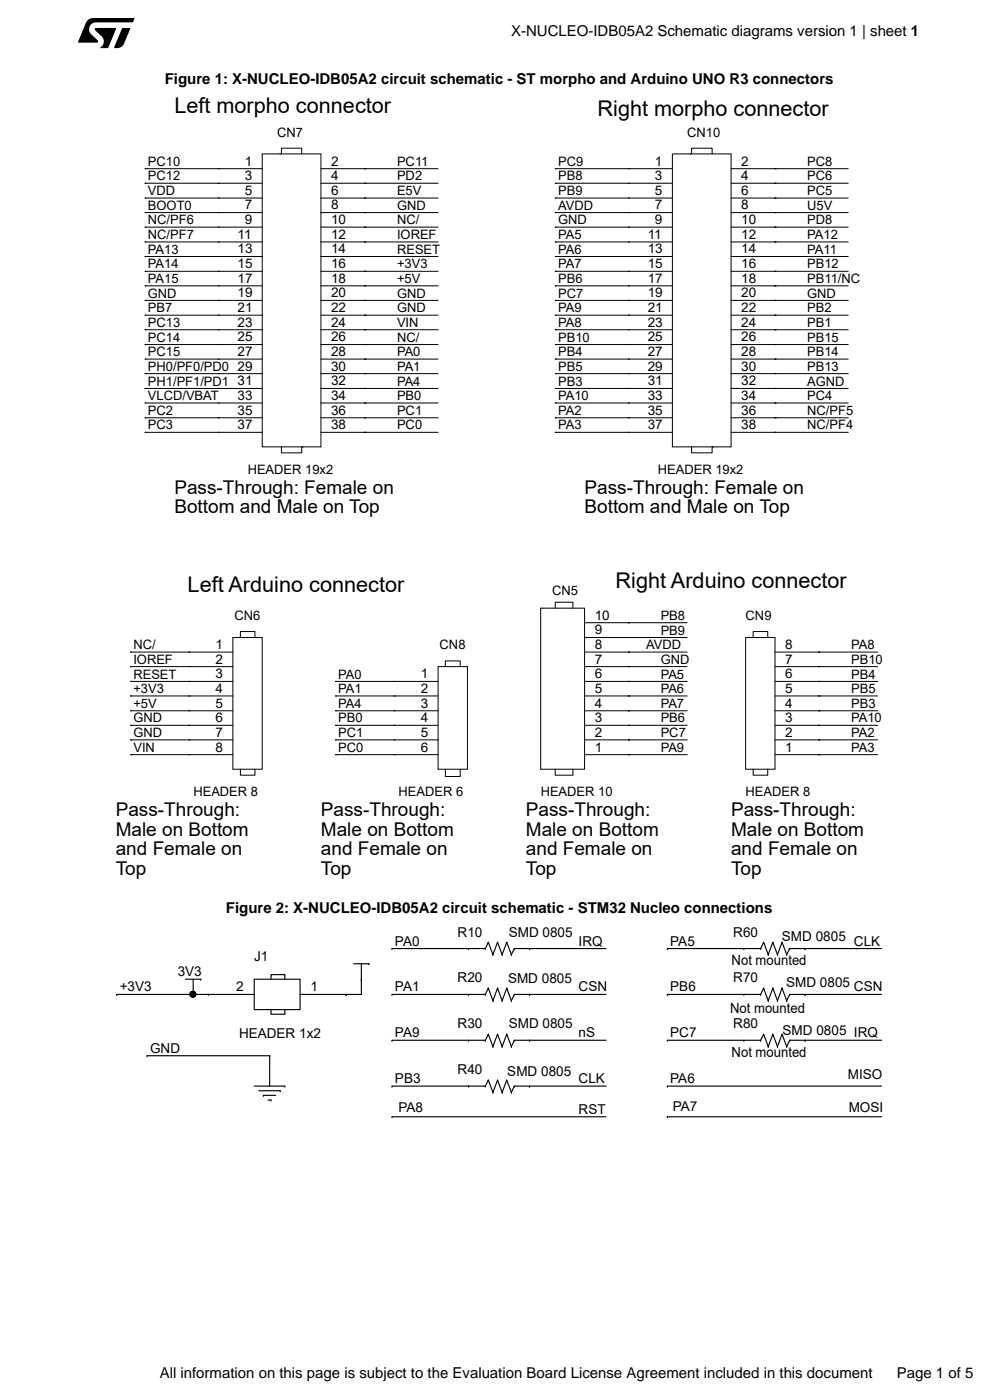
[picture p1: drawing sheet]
<svg xmlns="http://www.w3.org/2000/svg" width="210mm" height="297mm" viewBox="0 0 210 297" stroke-linecap="round" stroke-linejoin="round" font-family="sans-serif">
<path d="M20.2 6h4.5l-1.8 4.2h-1.8a1.56 1.56 0 0 0 .5-2.5l-1.4-1.3zM25.9 6h1.8l-1.4 3.2a1.61 1.61 0 0 1-1.5 1l-.6-.1zM18.7 4.2l1-.4 8.8 .1-.4 .8h-7.7a1.46 1.46 0 0 0-1.4 .9 1.46 1.46 0 0 0 .3 1.6l1.4 1.4 .1 .4h-4.2l1.6-4.2z" fill="#000"/>
<g fill="none" stroke="#000" stroke-width=".21">
<path d="M30.8 35.8h.1M30.8 38.9h.1M30.8 35.8h24.8M30.8 38.9h24.8M46.3 35.8h.1M46.3 38.9h.1M55.6 32.6h12.5v62.2h-12.5zM59.4 32.6h.3v-1.2h4.3v1.2M68.1 35.8h24.8M68.1 38.9h24.8M77.4 35.8h.1M77.4 38.9h.1"/>
<path d="M117.8 35.8h24.8M117.8 38.9h24.8M117.8 35.8h.1M117.8 38.9h.1M133.3 35.8h.1M133.3 38.9h.1M142.6 32.6h12.5v62.2h-12.5zM146.4 32.6h.3v-1.2h4.4v1.2M155.1 35.8h24.8M155.1 38.9h24.8M164.4 35.8h.1M164.4 38.9h.1"/>
<path d="M30.8 42h.1M30.8 45.1h.1M30.8 48.2h.1M30.8 51.3h.1M30.8 54.4h.1M30.8 57.6h.1M30.8 42h24.8M30.8 45.1h24.8M30.8 48.2h24.8M30.8 51.3h24.8M30.8 54.4h24.8M30.8 57.6h24.8"/>
<path d="M46.3 42h.1M46.3 45.1h.1M46.3 48.2h.1M46.3 51.3h.1M46.3 54.4h.1M46.3 57.6h.1M68.1 42h24.8M68.1 45.1h24.8M68.1 48.2h24.8M68.1 51.3h24.8M68.1 54.4h24.8M68.1 57.6h24.8"/>
<path d="M77.4 42h.1M77.4 45.1h.1M77.4 48.2h.1M77.4 51.3h.1M77.4 54.4h.1M77.4 57.6h.1M117.8 42h24.8M117.8 45.1h24.8M117.8 48.2h24.8M117.8 51.3h24.8M117.8 54.4h24.8M117.8 57.6h24.8"/>
<path d="M117.8 42h.1M117.8 45.1h.1M117.8 48.2h.1M117.8 51.3h.1M117.8 54.4h.1M117.8 57.6h.1M133.3 42h.1M133.3 45.1h.1M133.3 48.2h.1M133.3 51.3h.1M133.3 54.4h.1M133.3 57.6h.1"/>
<path d="M155.1 42h24.8M155.1 45.1h24.8M155.1 48.2h24.8M155.1 51.3h24.8M155.1 54.4h24.8M155.1 57.6h24.8M164.4 42h.1M164.4 45.1h.1M164.4 48.2h.1M164.4 51.3h.1M164.4 54.4h.1M164.4 57.6h.1"/>
<path d="M30.8 60.6h.1M30.8 63.7h.1M30.8 66.9h.1M30.8 70h.1M30.8 73.1h.1M30.8 76.2h.1M30.8 79.3h.1M30.8 60.6h24.8M30.8 63.7h24.8M30.8 66.9h24.8M30.8 70h24.8M30.8 73.1h24.8"/>
<path d="M30.8 76.2h24.8M30.8 79.3h24.8M46.3 60.6h.1M46.3 63.7h.1M46.3 66.9h.1M46.3 70h.1M46.3 73.1h.1M46.3 76.2h.1M46.3 79.3h.1M68.1 60.6h24.8M68.1 63.7h24.8M68.1 66.9h24.8"/>
<path d="M68.1 70h24.8M68.1 73.1h24.8M68.1 76.2h24.8M68.1 79.3h24.8M77.4 60.6h.1M77.4 63.7h.1M77.4 66.9h.1M77.4 70h.1M77.4 73.1h.1M77.4 76.2h.1M77.4 79.3h.1M117.8 60.6h24.8"/>
<path d="M117.8 63.7h24.8M117.8 66.9h24.8M117.8 70h24.8M117.8 73.1h24.8M117.8 76.2h24.8M117.8 79.3h24.8M117.8 60.6h.1M117.8 63.7h.1M117.8 66.9h.1M117.8 70h.1M117.8 73.1h.1M117.8 76.2h.1"/>
<path d="M117.8 79.3h.1M133.3 60.6h.1M133.3 63.7h.1M133.3 66.9h.1M133.3 70h.1M133.3 73.1h.1M133.3 76.2h.1M133.3 79.3h.1M155.1 60.6h24.8M155.1 63.7h24.8M155.1 66.9h24.8M155.1 70h24.8"/>
<path d="M155.1 73.1h24.8M155.1 76.2h24.8M155.1 79.3h24.8M164.4 60.6h.1M164.4 63.7h.1M164.4 66.9h.1M164.4 70h.1M164.4 73.1h.1M164.4 76.2h.1M164.4 79.3h.1M30.8 82.4h.1M30.8 85.5h.1"/>
<path d="M30.8 88.6h.1M30.8 91.7h.1M30.8 82.4h24.8M30.8 85.5h24.8M30.8 88.6h24.8M30.8 91.7h24.8M46.3 82.4h.1M46.3 85.5h.1M46.3 88.6h.1M46.3 91.7h.1M59.7 94.8v1.3h4.3v-1.3h.3M68.1 82.4h24.8"/>
<path d="M68.1 85.5h24.8M68.1 88.6h24.8M68.1 91.7h24.8M77.4 82.4h.1M77.4 85.5h.1M77.4 88.6h.1M77.4 91.7h.1M117.8 82.4h24.8M117.8 85.5h24.8M117.8 88.6h24.8M117.8 91.7h24.8M117.8 82.4h.1"/>
<path d="M117.8 85.5h.1M117.8 88.6h.1M117.8 91.7h.1M133.3 82.4h.1M133.3 85.5h.1M133.3 88.6h.1M133.3 91.7h.1M146.7 94.8v1.3h4.4v-1.3h.2M155.1 82.4h24.8M155.1 85.5h24.8M155.1 88.6h24.8M155.1 91.7h24.8"/>
<path d="M164.4 82.4h.1M164.4 85.5h.1M164.4 88.6h.1M164.4 91.7h.1M27.7 138.3h.1M27.7 138.3h21.7M40.1 138.3h.1M49.4 135.2h6.2v28h-6.2zM51 135.2v-1.2h3.1v1.2M114.7 129h9.3v34.2h-9.3zM117.8 129v-1.2h3.7v1.2M124 138.3h21.8"/>
<path d="M124 135.2h21.8M124 132.1h21.8M133.3 138.3h.1M133.3 135.2h.1M133.3 132.1h.1M158.2 135.2h6.2v28h-6.2zM159.8 135.2v-1.2h3.1v1.2M164.4 138.3h21.8M173.7 138.3h.1M27.7 141.4h.1M27.7 144.6h.1M27.7 147.6h.1"/>
<path d="M27.7 150.8h.1M27.7 153.9h.1M27.7 157h.1M27.7 157h21.7M27.7 153.9h21.7M27.7 150.8h21.7M27.7 147.6h21.7M27.7 144.6h21.7M27.7 141.4h21.7M40.1 141.4h.1M40.1 144.6h.1M40.1 147.6h.1"/>
<path d="M40.1 150.8h.1M40.1 153.9h.1M40.1 157h.1M71.2 157h21.7M71.2 153.9h21.7M71.2 150.8h21.7M71.2 147.6h21.7M71.2 144.6h21.7M71.2 144.6h.1M71.2 147.6h.1M71.2 150.8h.1M71.2 153.9h.1"/>
<path d="M71.2 157h.1M83.6 144.6h.1M83.6 147.6h.1M83.6 150.8h.1M83.6 153.9h.1M83.6 157h.1M92.9 141.4h6.3v21.8h-6.3zM94.5 141.4v-1.2h3.1v1.2M124 157h21.8M124 153.9h21.8M124 150.8h21.8M124 147.6h21.8"/>
<path d="M124 144.6h21.8M124 141.4h21.8M133.3 157h.1M133.3 153.9h.1M133.3 150.8h.1M133.3 147.6h.1M133.3 144.6h.1M133.3 141.4h.1M164.4 157h21.8M164.4 153.9h21.8M164.4 150.8h21.8M164.4 147.6h21.8"/>
<path d="M164.4 144.6h21.8M164.4 141.4h21.8M173.7 157h.1M173.7 153.9h.1M173.7 150.8h.1M173.7 147.6h.1M173.7 144.6h.1M173.7 141.4h.1M27.7 160.1h.1M27.7 160.1h21.7M40.1 160.1h.1M51 163.2v1.3h3.1v-1.3"/>
<path d="M71.2 160.1h21.7M71.2 160.1h.1M83.6 160.1h.1M94.5 163.2v1.5h3.1v-1.5M117.8 163.2v1.3h3.7v-1.3M124 160.1h21.8M133.3 160.1h.1M159.8 163.2v1.3h3.1v-1.3M164.4 160.1h21.8M173.7 160.1h.1"/>
</g>
<g fill="none" stroke="#000" stroke-width=".24">
<path d="M103.6 199.9h.1M103.6 199.9l-.7 1.3M103.6 199.9l1 2.6M105.5 199.9l-.9 2.6M105.5 199.9h.1M105.5 199.9l1 2.6M107.5 199.9h.1M107.5 199.9l-1 2.6M107.5 199.9l1 2.6M162 199.9h.1M162 199.9l-.7 1.3M162 199.9l1 2.6"/>
<path d="M163.9 199.9h.1M163.9 199.9l-.9 2.6M163.9 199.9l1 2.6M165.9 199.9h.1M165.9 199.9l-1 2.6M165.9 199.9l1 2.6M24.8 211h.1M24.8 211h29.1M39.3 207.7h3.3M41 211h.1M41 207.7v3.3M42.6 207.7h.1"/>
<path d="M44.2 211h.1M53.9 207.7h9.7v6.5h-9.7zM57.5 207.7v-.9h2.9v.9M57.5 214.2v1h2.9v-1M73.4 211h.1M75 204.5h3.3M76.7 207.7h.1M76.7 204.5v6.5h-13.1M78.3 204.5h.1M83.2 201.2h.1M83.2 211h.1M83.2 211h19.7"/>
<path d="M83.2 201.2h19.7M99.4 211h.1M99.4 201.2h.1M102.9 211h.1M102.9 201.2h.1M103.6 209.6h.1M103.6 219.4h.1M103.6 209.6l-.7 1.4M103.6 209.6l1 2.7M103.6 219.4l-.7 1.3M103.6 219.4l1 2.6M104.6 212.3h.1"/>
<path d="M104.6 202.5h.1M105.5 209.6l-.9 2.7M105.5 219.4l-.9 2.6M105.5 209.6h.1M105.5 219.4h.1M105.5 209.6l1 2.7M105.5 219.4l1 2.6M106.5 212.3h.1M106.5 202.5h.1M107.5 209.6h.1M107.5 219.4h.1M107.5 209.6l-1 2.7"/>
<path d="M107.5 209.6l1 2.7M107.5 219.4l-1 2.6M107.5 219.4l1 2.6M108.5 212.3h.1M108.5 202.5h.1M109.1 211h.1M109.1 201.2h.1M109.1 211h19.5M109.1 201.2h19.5M109.1 211l-.6 1.3M109.1 201.2l-.6 1.3M112.3 211h.1"/>
<path d="M112.3 201.2h.1M141.6 201.2h.1M141.6 211h.1M141.6 211h19.7M141.6 201.2h19.7M157.8 211h.1M157.8 201.2h.1M161.3 211h.1M161.3 201.2h.1M162 209.6h.1M162 219.4h.1M162 209.6l-.7 1.4"/>
<path d="M162 209.6l1 2.7M162 219.4l-.7 1.3M162 219.4l1 2.6M163 212.3h.1M163 202.5h.1M163.9 209.6h.1M163.9 219.4h.1M163.9 209.6l-.9 2.7M163.9 209.6l1 2.7M163.9 219.4l-.9 2.6M163.9 219.4l1 2.6M164.9 212.3h.1"/>
<path d="M164.9 202.5h.1M165.9 209.6h.1M165.9 219.4h.1M165.9 209.6l-1 2.7M165.9 209.6l1 2.7M165.9 219.4l-1 2.6M165.9 219.4l1 2.6M166.9 212.3h.1M166.9 202.5h.1M167.5 211h.1M167.5 201.2h.1M167.5 211h19.5"/>
<path d="M167.5 211l-.6 1.3M167.5 201.2h19.5M167.5 201.2l-.6 1.3M170.8 211h.1M170.8 201.2h.1M31.2 224h26M31.2 224h.1M53.9 230.4h6.5M54.9 231.4h4.5M55.9 232.4h.1M55.9 232.4h2.6M56.9 233.4h.6"/>
<path d="M57.2 224h.1M57.2 224v6.4M57.5 233.4h.1M59.4 231.4h.1M60.4 230.4h.1M83.2 236.9h.1M83.2 220.7h.1M83.2 230.4h.1M83.2 230.4h19.7M83.2 220.7h19.7M83.2 236.9h45.4M99.4 220.7h.1"/>
<path d="M99.4 230.4h.1M102.9 220.7h.1M102.9 230.4h.1M103.6 229.1h.1M103.6 229.1l-.7 1.3M103.6 229.1l1 2.6M104.6 222h.1M104.6 231.7h.1M105.5 229.1l-.9 2.6M105.5 229.1h.1M105.5 229.1l1 2.6M106.5 222h.1"/>
<path d="M106.5 231.7h.1M107.5 229.1h.1M107.5 229.1l-1 2.6M107.5 229.1l1 2.6M108.5 222h.1M108.5 231.7h.1M109.1 220.7h.1M109.1 230.4h.1M109.1 230.4h19.5M109.1 220.7h19.5M109.1 220.7l-.6 1.3M109.1 230.4l-.6 1.3"/>
<path d="M112.3 220.7h.1M112.3 230.4h.1M141.6 236.9h.1M141.6 230.4h.1M141.6 220.7h.1M141.6 230.4h45.4M141.6 220.7h19.7M141.6 236.9h45.4M157.8 220.7h.1M161.3 220.7h.1M163 222h.1M164.9 222h.1"/>
<path d="M166.9 222h.1M167.5 220.7h.1M167.5 220.7h19.5M167.5 220.7l-.6 1.3M170.8 220.7h.1"/>
<circle cx="40.9" cy="210.9" r=".63"/>
</g>
<circle cx="40.9" cy="210.9" r=".63" fill="#000"/>
<g font-size="4.6">
<text x="37" y="24">Left morpho connector</text>
<text x="126.8" y="24.7">Right morpho connector</text>
<text x="39.8" y="125.5">Left Arduino connector</text>
<text x="130.6" y="124.7">Right Arduino connector</text>
</g>
<g font-size="4">
<text x="37" y="104.8">Pass-Through: Female on</text>
<text x="124" y="104.8">Pass-Through: Female on</text>
<text x="37" y="108.9">Bottom and Male on Top</text>
<text x="124" y="108.9">Bottom and Male on Top</text>
<text x="24.5" y="173.2">Pass-Through:</text>
<text x="68.1" y="173.2">Pass-Through:</text>
<text x="111.6" y="173.2">Pass-Through:</text>
<text x="155.1" y="173.2">Pass-Through:</text>
<text x="24.5" y="177.3">Male on Bottom</text>
<text x="68.1" y="177.3">Male on Bottom</text>
<text x="111.6" y="177.3">Male on Bottom</text>
<text x="155.1" y="177.3">Male on Bottom</text>
<text x="24.5" y="181.4">and Female on</text>
<text x="24.5" y="185.6">Top</text>
<text x="68.1" y="181.4">and Female on</text>
<text x="68.1" y="185.6">Top</text>
<text x="111.6" y="181.4">and Female on</text>
<text x="111.6" y="185.6">Top</text>
<text x="155.1" y="181.4">and Female on</text>
<text x="155.1" y="185.6">Top</text>
</g>
<g font-size="3.2">
<text x="108.4" y="7.7">X-NUCLEO-IDB05A2 Schematic diagrams version 1 | sheet 1</text>
<text x="35" y="17.7">Figure 1: X-NUCLEO-IDB05A2 circuit schematic - ST morpho and Arduino UNO R3 connectors</text>
<text x="47.9" y="193.7">Figure 2: X-NUCLEO-IDB05A2 circuit schematic - STM32 Nucleo connections</text>
<text x="33.9" y="292.4">All information on this page is subject to the Evaluation Board License Agreement included in this document</text>
<text x="190.2" y="292.4">Page 1 of 5</text>
</g>
<g font-size="3">
<text x="155.2" y="204.6">Not mounted</text>
<text x="154.9" y="214.9">Not mounted</text>
<text x="155.2" y="224.2">Not mounted</text>
</g>
<g font-size="2.9">
<text x="53.9" y="203.9">J1</text>
<text x="83.8" y="200.6">PA0</text>
<text x="97.1" y="198.7">R10</text>
<text x="107.9" y="198.8">SMD 0805</text>
<text x="122.7" y="200.6">IRQ</text>
<text x="142.2" y="200.6">PA5</text>
<text x="155.5" y="198.7">R60</text>
<text x="165.9" y="199.6">SMD 0805</text>
<text x="181.1" y="200.6">CLK</text>
<text x="37.7" y="207.1">3V3</text>
<text x="97.1" y="208.4">R20</text>
<text x="107.8" y="208.4">SMD 0805</text>
<text x="155.5" y="208.4">R70</text>
<text x="166.8" y="209.5">SMD 0805</text>
<text x="25.4" y="210.3">+3V3</text>
<text x="83.8" y="210.3">PA1</text>
<text x="122.7" y="210.3">CSN</text>
<text x="142.2" y="210.3">PB6</text>
<text x="181.1" y="210.3">CSN</text>
<text x="50.7" y="220.1">HEADER 1x2</text>
<text x="83.8" y="220.1">PA9</text>
<text x="97.1" y="218.2">R30</text>
<text x="107.9" y="218.2">SMD 0805</text>
<text x="122.7" y="220.1">nS</text>
<text x="142.2" y="220.1">PC7</text>
<text x="155.5" y="218.2">R80</text>
<text x="166" y="219.7">SMD 0805 IRQ</text>
<text x="31.8" y="223.3">GND</text>
<text x="97.1" y="227.9">R40</text>
<text x="83.8" y="229.8">PB3</text>
<text x="107.6" y="228.3">SMD 0805</text>
<text x="122.7" y="229.8">CLK</text>
<text x="142.2" y="229.8">PA6</text>
<text x="179.8" y="228.9">MISO</text>
<text x="84.5" y="235.9">PA8</text>
<text x="122.7" y="236.3">RST</text>
<text x="142.7" y="235.6">PA7</text>
<text x="180" y="235.8">MOSI</text>
</g>
<g font-size="2.8">
<text x="58.8" y="29">CN7</text>
<text x="145.8" y="29">CN10</text>
<text x="31.4" y="35.2">PC10</text>
<text x="51.9" y="35.1">1</text>
<text x="70.2" y="35.1">2</text>
<text x="84.2" y="35.2">PC11</text>
<text x="118.4" y="35.2">PC9</text>
<text x="138.9" y="35.1">1</text>
<text x="157.2" y="35.1">2</text>
<text x="171.2" y="35.2">PC8</text>
<text x="31.4" y="38.3">PC12</text>
<text x="31.4" y="41.4">VDD</text>
<text x="51.9" y="38.2">3</text>
<text x="51.9" y="41.4">5</text>
<text x="70.2" y="41.4">6</text>
<text x="70.2" y="38.2">4</text>
<text x="84.2" y="41.4">E5V</text>
<text x="84.2" y="38.3">PD2</text>
<text x="118.4" y="38.3">PB8</text>
<text x="118.4" y="41.4">PB9</text>
<text x="138.9" y="41.4">5</text>
<text x="138.9" y="38.2">3</text>
<text x="157.2" y="41.4">6</text>
<text x="157.2" y="38.2">4</text>
<text x="171.2" y="38.3">PC6</text>
<text x="171.2" y="41.4">PC5</text>
<text x="31.4" y="47.6">NC/PF6</text>
<text x="31.4" y="44.5">BOOT0</text>
<text x="51.9" y="44.4">7</text>
<text x="51.9" y="47.5">9</text>
<text x="70.2" y="44.4">8</text>
<text x="70.2" y="47.5">10</text>
<text x="84.2" y="47.6">NC/</text>
<text x="84.2" y="44.5">GND</text>
<text x="118.4" y="47.6">GND</text>
<text x="118.4" y="44.5">AVDD</text>
<text x="138.9" y="44.4">7</text>
<text x="138.9" y="47.5">9</text>
<text x="157.2" y="47.5">10</text>
<text x="157.2" y="44.4">8</text>
<text x="171.2" y="47.6">PD8</text>
<text x="171.2" y="44.5">U5V</text>
<text x="31.4" y="53.8">PA13</text>
<text x="31.4" y="50.7">NC/PF7</text>
<text x="50.4" y="50.7">11</text>
<text x="50.4" y="53.8">13</text>
<text x="70.2" y="53.8">14</text>
<text x="70.2" y="50.7">12</text>
<text x="84.2" y="50.7">IOREF</text>
<text x="84.2" y="53.8">RESET</text>
<text x="118.4" y="50.7">PA5</text>
<text x="118.4" y="53.8">PA6</text>
<text x="137.4" y="53.8">13</text>
<text x="137.4" y="50.7">11</text>
<text x="157.2" y="50.7">12</text>
<text x="157.2" y="53.8">14</text>
<text x="171.2" y="53.8">PA11</text>
<text x="171.2" y="50.7">PA12</text>
<text x="31.4" y="56.9">PA14</text>
<text x="50.4" y="60">17</text>
<text x="50.4" y="56.9">15</text>
<text x="70.2" y="56.9">16</text>
<text x="70.2" y="60">18</text>
<text x="84.2" y="56.9">+3V3</text>
<text x="118.4" y="56.9">PA7</text>
<text x="137.4" y="56.9">15</text>
<text x="137.4" y="60">17</text>
<text x="157.2" y="60">18</text>
<text x="157.2" y="56.9">16</text>
<text x="171.2" y="56.9">PB12</text>
<text x="31.4" y="63.1">GND</text>
<text x="31.4" y="60">PA15</text>
<text x="50.4" y="63.1">19</text>
<text x="70.2" y="63.1">20</text>
<text x="84.2" y="63.1">GND</text>
<text x="84.2" y="60">+5V</text>
<text x="118.4" y="60">PB6</text>
<text x="118.4" y="63.1">PC7</text>
<text x="137.4" y="63.1">19</text>
<text x="157.2" y="63.1">20</text>
<text x="171.2" y="60">PB11/NC</text>
<text x="171.2" y="63.1">GND</text>
<text x="31.4" y="66.3">PB7</text>
<text x="31.4" y="69.3">PC13</text>
<text x="50.4" y="66.2">21</text>
<text x="50.4" y="69.3">23</text>
<text x="70.2" y="69.3">24</text>
<text x="70.2" y="66.2">22</text>
<text x="84.2" y="66.3">GND</text>
<text x="84.2" y="69.3">VIN</text>
<text x="118.4" y="66.3">PA9</text>
<text x="118.4" y="69.3">PA8</text>
<text x="137.4" y="66.2">21</text>
<text x="137.4" y="69.3">23</text>
<text x="157.2" y="69.3">24</text>
<text x="157.2" y="66.2">22</text>
<text x="171.2" y="69.3">PB1</text>
<text x="171.2" y="66.3">PB2</text>
<text x="31.4" y="75.6">PC15</text>
<text x="31.4" y="72.5">PC14</text>
<text x="50.4" y="75.5">27</text>
<text x="50.4" y="72.4">25</text>
<text x="70.2" y="72.4">26</text>
<text x="70.2" y="75.5">28</text>
<text x="84.2" y="72.5">NC/</text>
<text x="84.2" y="75.6">PA0</text>
<text x="118.4" y="72.5">PB10</text>
<text x="118.4" y="75.6">PB4</text>
<text x="137.4" y="72.4">25</text>
<text x="137.4" y="75.5">27</text>
<text x="157.2" y="72.4">26</text>
<text x="157.2" y="75.5">28</text>
<text x="171.2" y="72.5">PB15</text>
<text x="171.2" y="75.6">PB14</text>
<text x="31.4" y="81.8">PH1/PF1/PD1</text>
<text x="31.4" y="78.7">PH0/PF0/PD0</text>
<text x="50.4" y="81.7">31</text>
<text x="50.4" y="78.6">29</text>
<text x="70.2" y="81.7">32</text>
<text x="70.2" y="78.6">30</text>
<text x="84.2" y="78.7">PA1</text>
<text x="84.2" y="81.8">PA4</text>
<text x="118.4" y="78.7">PB5</text>
<text x="118.4" y="81.8">PB3</text>
<text x="137.4" y="78.6">29</text>
<text x="137.4" y="81.7">31</text>
<text x="157.2" y="81.7">32</text>
<text x="157.2" y="78.6">30</text>
<text x="171.2" y="81.8">AGND</text>
<text x="171.2" y="78.7">PB13</text>
<text x="31.4" y="88">PC2</text>
<text x="31.4" y="84.9">VLCD/VBAT</text>
<text x="50.4" y="84.8">33</text>
<text x="50.4" y="88">35</text>
<text x="70.2" y="84.8">34</text>
<text x="70.2" y="88">36</text>
<text x="84.2" y="88">PC1</text>
<text x="84.2" y="84.9">PB0</text>
<text x="118.4" y="84.9">PA10</text>
<text x="118.4" y="88">PA2</text>
<text x="137.4" y="84.8">33</text>
<text x="137.4" y="88">35</text>
<text x="157.2" y="88">36</text>
<text x="157.2" y="84.8">34</text>
<text x="171.2" y="88">NC/PF5</text>
<text x="171.2" y="84.9">PC4</text>
<text x="31.4" y="91.1">PC3</text>
<text x="50.4" y="91.1">37</text>
<text x="70.2" y="91.1">38</text>
<text x="84.2" y="91.1">PC0</text>
<text x="118.4" y="91.1">PA3</text>
<text x="137.4" y="91.1">37</text>
<text x="157.2" y="91.1">38</text>
<text x="171.2" y="91.1">NC/PF4</text>
<text x="52.5" y="100.5">HEADER 19x2</text>
<text x="139.5" y="100.5">HEADER 19x2</text>
<text x="49.7" y="131.6">CN6</text>
<text x="117.1" y="126.1">CN5</text>
<text x="126.2" y="131.4">10</text>
<text x="140.1" y="131.5">PB8</text>
<text x="158.2" y="131.6">CN9</text>
<text x="28.3" y="137.7">NC/</text>
<text x="45.7" y="137.7">1</text>
<text x="93.3" y="137.8">CN8</text>
<text x="126.2" y="137.7">8</text>
<text x="126.2" y="134.6">9</text>
<text x="137.1" y="137.7">AVDD</text>
<text x="140.1" y="134.6">PB9</text>
<text x="166.5" y="137.7">8</text>
<text x="180.5" y="137.7">PA8</text>
<text x="28.3" y="144">RESET</text>
<text x="28.3" y="140.8">IOREF</text>
<text x="45.7" y="140.8">2</text>
<text x="45.7" y="143.9">3</text>
<text x="71.8" y="144">PA0</text>
<text x="89.2" y="143.9">1</text>
<text x="126.2" y="140.8">7</text>
<text x="126.2" y="143.9">6</text>
<text x="140.1" y="144">PA5</text>
<text x="140.1" y="140.8">GND</text>
<text x="166.5" y="143.9">6</text>
<text x="166.5" y="140.8">7</text>
<text x="180.5" y="140.8">PB10</text>
<text x="180.5" y="144">PB4</text>
<text x="28.3" y="147">+3V3</text>
<text x="45.7" y="147">4</text>
<text x="71.8" y="147">PA1</text>
<text x="89.2" y="147">2</text>
<text x="126.2" y="147">5</text>
<text x="140.1" y="147">PA6</text>
<text x="166.5" y="147">5</text>
<text x="180.5" y="147">PB5</text>
<text x="28.3" y="153.3">GND</text>
<text x="28.3" y="150.2">+5V</text>
<text x="45.7" y="150.1">5</text>
<text x="45.7" y="153.2">6</text>
<text x="71.8" y="150.2">PA4</text>
<text x="71.8" y="153.3">PB0</text>
<text x="89.2" y="153.2">4</text>
<text x="89.2" y="150.1">3</text>
<text x="126.2" y="150.1">4</text>
<text x="126.2" y="153.2">3</text>
<text x="140.1" y="150.2">PA7</text>
<text x="140.1" y="153.3">PB6</text>
<text x="166.5" y="153.2">3</text>
<text x="166.5" y="150.1">4</text>
<text x="180.5" y="150.2">PB3</text>
<text x="180.5" y="153.3">PA10</text>
<text x="28.3" y="159.5">VIN</text>
<text x="28.3" y="156.4">GND</text>
<text x="45.7" y="156.3">7</text>
<text x="45.7" y="159.4">8</text>
<text x="71.8" y="159.5">PC0</text>
<text x="71.8" y="156.4">PC1</text>
<text x="89.2" y="159.4">6</text>
<text x="89.2" y="156.3">5</text>
<text x="126.2" y="156.3">2</text>
<text x="126.2" y="159.4">1</text>
<text x="140.1" y="156.4">PC7</text>
<text x="140.1" y="159.5">PA9</text>
<text x="166.5" y="156.3">2</text>
<text x="166.5" y="159.4">1</text>
<text x="180.5" y="159.5">PA3</text>
<text x="180.5" y="156.4">PA2</text>
<text x="41" y="168.9">HEADER 8</text>
<text x="84.6" y="168.9">HEADER 6</text>
<text x="114.7" y="168.9">HEADER 10</text>
<text x="158.2" y="168.9">HEADER 8</text>
<text x="50.1" y="210.3">2</text>
<text x="65.9" y="210.3">1</text>
</g>
</svg>
